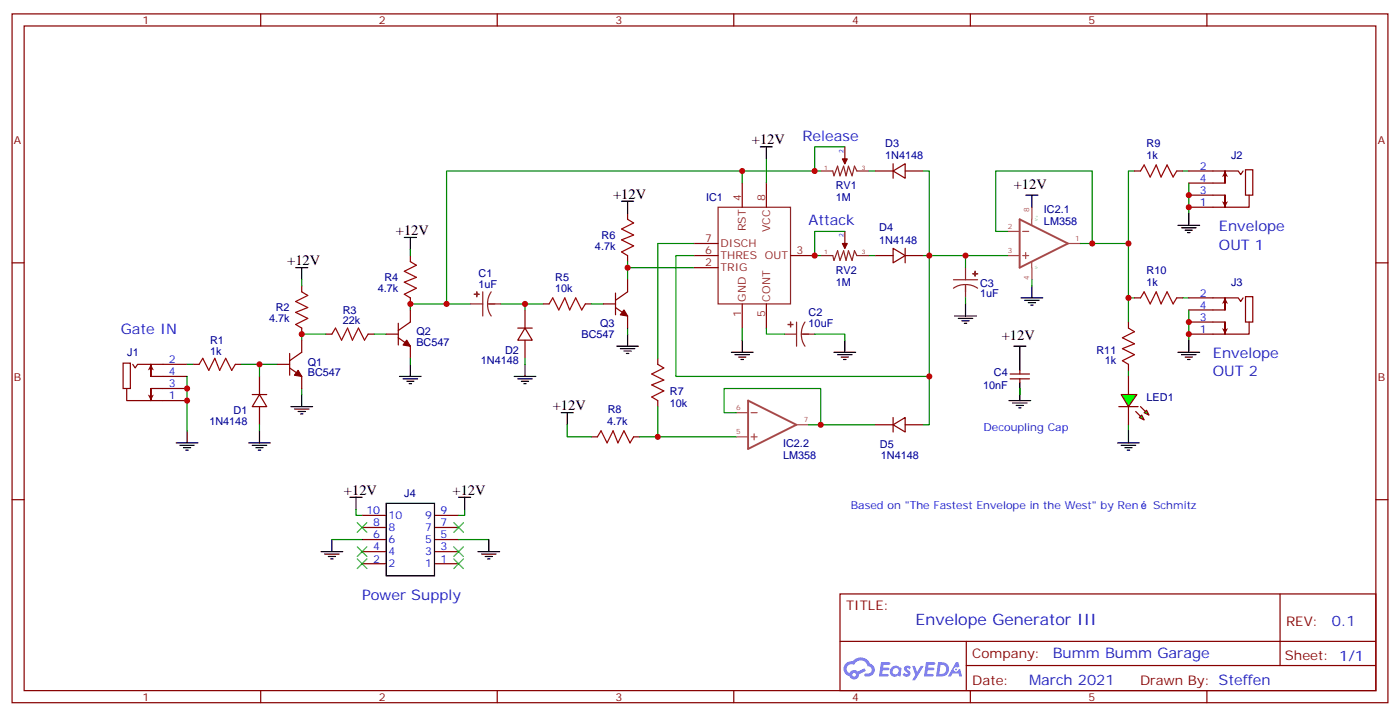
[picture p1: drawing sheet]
<svg xmlns="http://www.w3.org/2000/svg" width="409mm" height="209mm" viewBox="0 0 409 209" stroke-linecap="round" stroke-linejoin="round" font-family="sans-serif">
<path d="M44.1 106.4l.9 1.7-.9-.4-.9 .4z" fill="#870000"/>
<path d="M36 106h2.1v7.4h-2.1zM37 113.4v3.5h17.7M38.8 106.4l.7 1 .7-1h14.5M44.1 109.9v-3.5v3.5M44.1 113.4v3.5v-3.5M44.1 109.9h10.6M44.1 113.4h10.6" fill="none" stroke="#870000" stroke-width=".35"/>
<path d="M43.2 115.2l.9 .4 .9-.4-.9 1.7z" fill="#870000"/>
<path d="M119.9 76.4l1.8 1-3.5 1.8 3.5 1.8-3.5 1.4 3.5 1.7-3.5 1.8 1.7 1.1M183.4 64l1.8 1.1-3.5 1.8 3.5 1.7-3.5 1.4 3.5 1.8-3.5 1.8 1.7 1M88.2 85.2l1.8 1.1-3.6 1.7 3.6 1.8-3.6 1.4 3.6 1.8-3.6 1.7 1.8 1.1M97 97.5l1.1-1.7 1.7 3.5 1.8-3.5 1.4 3.5 1.8-3.5 1.7 3.5 1.1-1.8M160.5 88.7l1.1-1.7 1.7 3.5 1.8-3.5 1.4 3.5 1.8-3.5 1.7 3.5 1.1-1.8M58.2 106.4l1.1-1.8 1.7 3.5 1.8-3.5 1.4 3.5 1.8-3.5 1.7 3.5 1.1-1.7M174.6 127.5l1.1-1.7 1.7 3.5 1.8-3.5 1.4 3.5 1.8-3.5 1.7 3.5 1.1-1.8" fill="none" stroke="#a10000" stroke-width=".35"/>
<g fill="none" stroke="#870000" stroke-width=".35">
<path d="M217 53.4v7.1M224 53.4v7.1M246.9 42.9v3.5M255.8 49.9h5.3M261.1 49.9l3.5-2.1v4.2zM261.1 47.8v4.2M264.6 49.9h5.3M119.9 74.6v1.8M183.4 62.3v1.7M183.4 74.6v1.8M202.8 71.1h7.1M202.8 74.6h7.1"/>
<path d="M202.8 78.1h7.1M231.1 74.6h7M246.9 67.6v3.5M255.8 74.6h5.3M261.1 72.5l3.5 2.1-3.5 2.1zM264.6 74.6h5.3M264.6 72.5v4.2M88.2 83.4v1.8M88.2 95.8v1.7M95.2 97.5h1.8M107.6 97.5h1.8M119.9 87v1.7"/>
<path d="M151.3 95.8h4.3M153.5 95.8l2.1 3.5h-4.3zM153.5 90.5v5.3M153.5 99.3v5.3M158.7 88.7h1.8M171.1 88.7h1.8M217 88.7v7.1M224 88.7v7.1M56.4 106.4h1.8M68.8 106.4h1.8M73.7 115.2h4.3M75.8 115.2l2.2 3.5h-4.3z"/>
<path d="M75.8 109.9v5.3M75.8 118.7v5.3M329.8 109.9v5.3M329.8 118.7v5.3M172.9 127.5h1.7M185.2 127.5h1.8M255.8 124h5.3M261.1 124l3.5-2.1v4.2zM261.1 121.9v4.2M264.6 124h5.3"/>
</g>
<g fill="none" stroke="#000" stroke-width=".35">
<path d="M181.7 58.7h3.5M183.4 58.7v3.6M222.2 42.9h3.6M224 42.9v3.5M299.9 57h3.5M301.6 57v3.5M86.4 78.1h3.6M88.2 78.1v3.6M118.2 69.3h3.5M119.9 69.3v3.5M183.4 97.5v3.6M217 99.3v3.5"/>
<path d="M246.9 99.3v3.5M279 92.3h6.4M280.1 93h4.2M281.2 93.7h2.1M281.9 94.4h.7M282.2 88.7v3.6M298.4 87h6.4M299.5 87.7h4.2M300.6 88.4h2.1M301.3 89.1h.7M301.6 83.4v3.6M85 118.7h6.4"/>
<path d="M86.1 119.4h4.2M88.2 115.2v3.5M116.8 109.9h6.3M117.8 110.6h4.3M118.9 111.3h2.1M119.6 112h.7M119.9 106.4v3.5M150.3 109.9h6.3M151.3 110.6h4.3M152.4 111.3h2.1M153.1 112h.7M153.5 106.4v3.5"/>
<path d="M180.3 101.1h6.3M181.3 101.8h4.3M182.4 102.5h2.1M183.1 103.2h.7M213.8 102.8h6.3M214.8 103.5h4.3M215.9 104.2h2.1M216.6 105h.7M243.8 102.8h6.3M244.8 103.5h4.3M245.9 104.2h2.1M246.6 105h.7"/>
<path d="M51.5 129.3h6.4M52.6 130h4.2M53.6 130.7h2.1M54.3 131.4h.7M54.7 125.8v3.5M72.7 129.3h6.3M73.7 130h4.3M74.8 130.7h2.1M75.5 131.4h.7M75.8 125.8v3.5M87.1 120.1h2.2M87.8 120.8h.7"/>
<path d="M164 120.5h3.6M165.8 120.5v3.5M326.7 129.3h6.3M327.7 130h4.3M328.8 130.7h2.1M329.5 131.4h.7M329.8 125.8v3.5"/>
</g>
<g fill="none" stroke="#008700" stroke-width=".35">
<path d="M217 49.9v3.5M238.1 49.9h-107.6v38.8M269.9 49.9h1.7v60h-74v-35.3h5.2M119.9 72.8v1.8M183.4 76.4v5.3M183.4 78.1h19.4M269.9 74.6h24.7M294.6 67.6h-3.6v-17.7h28.3v21.2h-3.6M88.2 81.7v1.7M95.2 97.5h-7v1.8M109.4 97.5h3.5M137.6 88.7h-17.7v1.8"/>
<path d="M146.4 88.7h12.3M153.5 88.7v1.8M172.9 88.7h3.5M183.4 95.8v1.7M217 95.8v3.5M224 95.8v1.7h5.3M238.1 97.5h8.8v1.8M331.6 87h-1.8v7M54.7 109.9v15.9M54.7 106.4h1.7M70.6 106.4h10.5M75.8 106.4v3.5"/>
<path d="M88.2 113.4v1.8M153.5 104.6v1.8M271.6 109.9v14.1h-1.7M329.8 108.1v1.8M75.8 124v1.8M165.8 124v3.5h7.1M192.3 127.5h22.9M215.2 120.5h-3.5v-7.1h28.2v10.6h-3.5M239.9 124h15.9M329.8 124v1.8"/>
</g>
<g fill="none" stroke="#a64a4a" stroke-width=".35">
<path d="M294.6 74.6h3.4M294.6 67.6h3.4M298.9 74.6h1.8M298.9 67.6h1.8M299.8 73.7v1.8M301.6 64v1.7M301.6 76.5v1.6M301.6 60.5v3.5M301.6 78.2v3.5M312.3 71.1h3.4M215.2 127.5h3.5M215.2 120.5h3.5"/>
<path d="M219.5 127.5h1.8M219.5 120.5h1.8M220.4 126.6v1.8M232.9 124h3.5"/>
</g>
<path d="M298 64l14.2 7.1-14.2 7zM218.7 116.9l14.1 7.1-14.1 7.1z" fill="none" stroke="#a64a4a" stroke-width=".56"/>
<g fill="none" stroke="#8c2424" stroke-width=".35">
<path d="M239.9 49.9h3.5l.4 1.4 1-2.8 .7 2.8 1.1-2.8 .7 2.8 .7-2.8 1.1 2.8 .7-2.8 .7 1.4h3.5M246.9 46.4v1.4M209.9 60.5h21.2v28.2h-21.2zM239.9 74.6h3.5l.4 1.4 1-2.8 .7 2.8 1.1-2.8 .7 2.8 .7-2.8 1.1 2.8 .7-2.8 .7 1.4h3.5M246.9 71.1v1.4M282.2 78.1v3.6M229.3 97.5h3.5M232.8 94v7.1M234.2 97.5l.3 1.9 .8 1.7M234.2 97.5h3.9M235.3 94l-.8 1.7-.3 1.8M278.7 81.7h7.1"/>
<path d="M282.2 83.1l-1.8 .2-1.7 .8M282.2 83.1l1.9 .2 1.7 .8M282.2 83.1v3.9"/>
</g>
<g fill="#8c2424" stroke="#8c2424" stroke-width=".35">
<path d="M231.1 94v1.4z"/>
<path d="M230.4 94.7l1.4 .1z"/>
<path d="M284.3 79.9h1.5z"/>
<path d="M285 79.2v1.4z"/>
</g>
<g fill="#870000" stroke="#870000" stroke-width=".35">
<path d="M246.2 71.1h1.4l-.7 1.4z"/>
<path d="M246.2 46.4h1.4l-.7 1.4z"/>
</g>
<g fill="#0f0" stroke="#870000" stroke-width=".35">
<path d="M333 121.9l.7-.7 .7 1.4z"/>
<path d="M334.4 120.5l.7-.7 .7 1.4z"/>
</g>
<g fill="#870000" stroke="#870000" stroke-width=".35">
<path d="M332 120.1l1.4 1.4z"/>
<path d="M333.4 118.7l1.4 1.4z"/>
</g>
<path d="M327 118.7h5.7z" fill="#f00" stroke="#870000" stroke-width=".35"/>
<path d="M327.7 115.2h4.6l-2.5 3.5z" fill="#0f0" stroke="#870000" stroke-width=".35"/>
<path d="M331.6 49.9h-1.8v37.1M345.7 49.9h1.8M347.5 53.4v8.9M345.7 87h1.8M347.5 90.5v8.8" fill="none" stroke="#008700" stroke-width=".35"/>
<path d="M333.4 49.9l1-1.7 1.8 3.5 1.8-3.5 1.4 3.5 1.7-3.5 1.8 3.5 1.1-1.8M329.8 95.8l1.8 1-3.5 1.8 3.5 1.8-3.5 1.4 3.5 1.7-3.5 1.8 1.7 1.1M333.4 87l1-1.8 1.8 3.5 1.8-3.5 1.4 3.5 1.7-3.5 1.8 3.5 1.1-1.7" fill="none" stroke="#a10000" stroke-width=".35"/>
<path d="M331.6 49.9h1.8M344 49.9h1.7M329.8 94v1.8M331.6 87h1.8M344 87h1.7M329.8 106.4v1.7" fill="none" stroke="#870000" stroke-width=".35"/>
<path d="M344.3 65.8h6.4M345.4 66.5h4.2M346.4 67.2h2.1M347.1 67.9h.7M347.5 62.3v3.5M347.5 99.3v3.5M344.3 102.8h6.4M345.4 103.5h4.2M346.4 104.2h2.1M347.1 105h.7" fill="none" stroke="#000" stroke-width=".35"/>
<path d="M358.1 49.9l.9 1.8-.9-.5-.9 .5z" fill="#870000"/>
<path d="M347.5 49.9h14.4l.8 1.1 .7-1.1M347.5 53.4h10.6M347.5 57h10.6M358.1 53.4v-3.5v3.5M358.1 57v3.5v-3.5M364.1 49.6h2.1v7.4h-2.1zM365.1 57v3.5h-17.6" fill="none" stroke="#870000" stroke-width=".35"/>
<g fill="#870000">
<path d="M357.2 58.7l.9 .5 .9-.5-.9 1.8z"/>
<path d="M358.1 87l.9 1.7-.9-.4-.9 .4z"/>
</g>
<path d="M347.5 87h14.4l.8 1 .7-1M347.5 90.5h10.6M347.5 94h10.6M358.1 90.5v-3.5v3.5M358.1 94v3.5v-3.5M364.1 86.6h2.1v7.4h-2.1zM365.1 94v3.5h-17.6" fill="none" stroke="#870000" stroke-width=".35"/>
<path d="M357.2 95.8l.9 .4 .9-.4-.9 1.7z" fill="#870000"/>
<g fill="none" stroke="#008700" stroke-width=".35">
<path d="M224 46.4v7M246.9 42.9h-8.8v7h1.8M254 49.9h1.8M202.8 71.1h-10.5v33.5M246.9 67.6h-8.8v7h1.8M254 74.6h1.8M282.2 74.6v3.5M319.3 71.1h10.5M282.2 87v1.7M301.6 81.7v1.7M192.3 118.7v8.8h-5.3M298.1 113.4v1.8"/>
<path d="M97 157.5h8.8M104.1 148.7v1.8h1.7M134.1 157.5h8.8M135.8 148.7v1.8h-1.7"/>
</g>
<path d="M137.6 88.7h3.5M141.1 85.2v7.1M142.5 88.7l.3 1.9 .8 1.7M142.5 88.7h3.9M143.6 85.2l-.8 1.7-.3 1.8" fill="none" stroke="#8c2424" stroke-width=".35"/>
<g fill="#8c2424" stroke="#8c2424" stroke-width=".35">
<path d="M139.3 85.2l.1 1.4z"/>
<path d="M138.6 85.9h1.5z"/>
</g>
<path d="M192.3 106.4l1.7 1-3.5 1.8 3.5 1.7-3.5 1.5 3.5 1.7-3.5 1.8 1.8 1" fill="none" stroke="#a10000" stroke-width=".35"/>
<g fill="none" stroke="#870000" stroke-width=".35">
<path d="M3.5 4.1h402.2v201h-402.2zM7.1 7.6h395.1v194h-395.1zM76.2 4.1v3.5M145.3 4.1v3.5M214.5 4.1v3.5M283.6 4.1v3.5M352.8 4.1v3.5M3.5 76.7h3.6M402.2 76.7h3.5M192.3 104.6v1.8M192.3 116.9v1.8M295.3 110.6h5.6"/>
<path d="M295.3 109.2h5.6M298.1 108.1v1.1M298.1 110.6v1.1M3.5 145.9h3.6M105.8 150.5h7.1M105.8 154h7.1M105.8 157.5h7.1M127 150.5h7.1M127 154h7.1M127 157.5h7.1M402.2 145.9h3.5M105.8 161h7.1"/>
<path d="M105.8 164.6h7.1M127 161h7.1M127 164.6h7.1M245.5 173.4h156.7v28.2h-156.7zM374.2 173.4v20.9M245.6 187.2h156.4M282.4 194.3h119.6M282.4 187.2v14.1M76.2 201.6v3.5M145.3 201.6v3.5M214.5 201.6v3.5M283.6 201.6v3.5"/>
<path d="M352.8 201.6v3.5"/>
</g>
<g fill="none" stroke="#000" stroke-width=".35">
<path d="M294.9 116.9h6.4M296 117.7h4.2M296.3 101.1h3.6M297 118.4h2.2M297.7 119.1h.7M298.1 101.1v7M298.1 111.7v5.2M97 157.5v3.5M102.3 145.2h3.5M104.1 145.2v3.5M112.9 146.9h14.1v21.2h-14.1zM134.1 145.2h3.5"/>
<path d="M135.8 145.2v3.5M142.9 157.5v3.5M93.8 161h6.4M94.9 161.7h4.2M96 162.5h2.1M96.7 163.2h.7M139.7 161h6.3M140.8 161.7h4.2M141.8 162.5h2.1M142.5 163.2h.7"/>
</g>
<path d="M104.4 152.6l2.8 2.8M104.4 159.6l2.8 2.9M107.2 152.6l-2.8 2.8M107.2 159.6l-2.8 2.9M132.6 159.6l2.9 2.9M132.6 152.6l2.9 2.8M135.5 159.6l-2.9 2.9M135.5 152.6l-2.9 2.8M104.4 163.2l2.8 2.8M107.2 163.2l-2.8 2.8M132.6 163.2l2.9 2.8M135.5 163.2l-2.9 2.8" fill="none" stroke="#3c3" stroke-width=".35"/>
<g fill="#5487ff">
<path d="M264.5 194.6a1.22 1.22 0 0 1 1.7 .2l-.3 .6a.47 .47 0 0 0-.4-.4 .47 .47 0 0 0-.5 .2l.2 .2a1.14 1.14 0 0 1 .7 1.8 1.14 1.14 0 0 1-1.9 0l-.2-.2 .5-.6 .7 .4a.29 .29 0 0 0 .4-.2 .29 .29 0 0 0-.3-.3 1.04 1.04 0 0 1-.6-1.7z"/>
<path d="M257.5 193.3h2.4l.3 .2-.1 .5-1.8 .1-.2 .8h1.6l.3 .4-.4 .3h-1.6l-.1 1.1 1.7 .1 .2 .3-.2 .3-2.7 .1z"/>
<path d="M270.7 193.3h2.3l.4 .2-.2 .5-1.8 .1-.1 .8h1.5l.3 .4-.4 .3h-1.5l-.2 1.1 1.7 .1 .2 .3-.2 .3-2.6 .1z"/>
<path d="M279.4 193.3h.7l.3 1.3-.6 .3a.69 .69 0 0 0-1 .3 .69 .69 0 0 0 .5 .9 .69 .69 0 0 0 .8-.6l.5-.2 .6 2.2h-.8l-.2-.9h-1.7l-.5 .9h-.9z"/>
<path d="M266.6 194.4h.8l.6 1.8 1.1-1.8h.9l-2.5 4.2h-.9l.9-1.5z"/>
<path d="M274.2 193.3l-.6 4.2h1.4a2.11 2.11 0 0 0 2.4-2.1 2.11 2.11 0 0 0-2.5-2.1zM274.9 194.1a1.39 1.39 0 0 1 1.7 1.4 1.39 1.39 0 0 1-1.8 1.2h-.3z"/>
<path d="M260.5 194.9a1.54 1.54 0 0 0-.1 2.2 1.54 1.54 0 0 0 2.2 .1l.6 .3 .3-2.3-.2-.3h-.4a1.49 1.49 0 0 0-2.4 0zM260.8 195.9a.95 .95 0 0 1 1.9 0 .95 .95 0 0 1-1.9 0z"/>
<path d="M247.2 193.7a2.18 2.18 0 0 0 1.1 3.7 1.44 1.44 0 0 0 1.6 .9 1.44 1.44 0 0 0 1.2-1.5l2-1-.4-.7-2 1a1.47 1.47 0 0 0-2.4 .4 1.39 1.39 0 0 1-.6-1.9 1.39 1.39 0 0 1 2-.5 2.12 2.12 0 0 1 2.1-1.3 2.12 2.12 0 0 1 1.9 1.7 1.14 1.14 0 0 1 1.1 1.4 1.14 1.14 0 0 1-1.7 .7 .43 .43 0 0 0-.5 .4 .43 .43 0 0 0 .4 .5 1.98 1.98 0 0 0 2.6-1.3 1.98 1.98 0 0 0-1.3-2.5 3.1 3.1 0 0 0-5.2-.7l-.9 .2zM249.1 197a.55 .55 0 0 1 1.1 0 .55 .55 0 0 1-1.1 0z"/>
<circle cx="279.5" cy="195.4" r=".26"/>
</g>
<path d="M88.2 99.3v3.5l-3.5 2.5M112.9 97.5h3.5M116.4 98.6l3.5 2.5v3.5M116.4 94.4v6.3M119.9 90.5v3.5l-3.5 2.5M176.4 88.7h3.5M179.9 89.8l3.5 2.5v3.5M179.9 85.5v6.4M183.4 81.7v3.5l-3.5 2.5M81.1 106.4h3.6M84.7 107.4l3.5 2.5v3.5M84.7 103.2v6.3" fill="none" stroke="#870000" stroke-width=".35"/>
<g fill="#870000" stroke="#870000" stroke-width=".35">
<path d="M87.1 108.1l1.1 1.8-2.1-.4z"/>
<path d="M118.9 99.3l1 1.8-2.1-.4z"/>
<path d="M182.4 90.5l1 1.8-2.1-.4z"/>
</g>
<path d="M119.9 104.6v1.8" fill="none" stroke="#008700" stroke-width=".35"/>
<g fill="#c00">
<circle cx="54.7" cy="116.9" r=".88"/>
<circle cx="54.7" cy="113.4" r=".88"/>
<circle cx="75.8" cy="106.4" r=".88"/>
<circle cx="88.2" cy="97.5" r=".88"/>
<circle cx="119.9" cy="88.7" r=".88"/>
<circle cx="153.5" cy="88.7" r=".88"/>
<circle cx="183.4" cy="78.1" r=".88"/>
<circle cx="239.9" cy="124" r=".88"/>
<circle cx="192.3" cy="127.5" r=".88"/>
<circle cx="271.6" cy="74.6" r=".88"/>
<circle cx="271.6" cy="109.9" r=".88"/>
<circle cx="347.5" cy="60.5" r=".88"/>
<circle cx="347.5" cy="57" r=".88"/>
<circle cx="347.5" cy="97.5" r=".88"/>
<circle cx="347.5" cy="94" r=".88"/>
<circle cx="319.3" cy="71.1" r=".88"/>
<circle cx="329.8" cy="71.1" r=".88"/>
<circle cx="329.8" cy="87" r=".88"/>
<circle cx="238.1" cy="74.6" r=".88"/>
<circle cx="282.2" cy="74.6" r=".88"/>
<circle cx="217" cy="49.9" r=".88"/>
<circle cx="130.5" cy="88.7" r=".88"/>
<circle cx="238.1" cy="49.9" r=".88"/>
</g>
<text font-size="4.6" fill="#00f" x="267.6" y="182.4">Envelope Generator III</text>
<g font-size="4.2" fill="#00f">
<text x="234.6" y="41.1">Release</text>
<text x="236.4" y="65.8">Attack</text>
<text x="356.3" y="67.6">Envelope</text>
<text x="356.3" y="72.8">OUT 1</text>
<text x="35.3" y="97.5">Gate IN</text>
<text x="354.5" y="104.6">Envelope</text>
<text x="354.5" y="109.9">OUT 2</text>
<text x="105.8" y="175.2">Pow</text>
<text x="114.4" y="175.2">er Supply</text>
<text x="389.3" y="182.7">0.1</text>
<text x="307.7" y="192.2">Bumm Bumm Garage</text>
<text x="300.8" y="200">March 2021</text>
</g>
<g font-size="4.2">
<text x="219.8" y="42.2">+12V</text>
<text x="179.2" y="58">+12V</text>
<text x="296.3" y="55.2">+12V</text>
<text x="115.7" y="68.6">+12V</text>
<text x="84" y="77.4">+12V</text>
<text x="292.8" y="99.3">+12V</text>
<text x="161.6" y="119.8">+12V</text>
<text x="100.5" y="144.5">+12V</text>
<text x="132.3" y="144.5">+12V</text>
</g>
<g font-size="3.9" fill="#800">
<text x="247.3" y="178">TITLE:</text>
<text x="375.9" y="182.7">REV:</text>
<text x="284.2" y="192.2">Company:</text>
<text x="375.6" y="192.8">Sheet: 1/1</text>
<text x="284.2" y="199.8">Date:</text>
<text x="333.2" y="199.9">Draw</text>
<text x="343.4" y="199.9">n By: Steffen</text>
</g>
<g font-size="3.2" fill="#800">
<text x="41.6" y="7.1">1</text>
<text x="110.8" y="7.1">2</text>
<text x="179.9" y="7.1">3</text>
<text x="249.1" y="7.1">4</text>
<text x="318.2" y="7.1">5</text>
<text x="4.1" y="42.2">A</text>
<text x="402.7" y="42.2">A</text>
<text x="4.1" y="111.3">B</text>
<text x="402.7" y="111.3">B</text>
<text x="41.6" y="204.6">1</text>
<text x="110.8" y="204.6">2</text>
<text x="179.9" y="204.6">3</text>
<text x="249.1" y="204.6">4</text>
<text x="318.2" y="204.6">5</text>
</g>
<g font-size="3.2" fill="#000080">
<text x="258.8" y="46.4">1N4148</text>
<text x="258.8" y="42.9">D3</text>
<text x="335.1" y="46.4">1k</text>
<text x="335.1" y="42.9">R9</text>
<text x="359.8" y="46.4">J2</text>
<text x="206.4" y="58.7">IC1</text>
<text x="244.3" y="58.7">1M</text>
<text x="244.3" y="55.2">RV1</text>
<text x="305.2" y="65.8">LM358</text>
<text x="305.2" y="62.3">IC2.1</text>
<text x="175.9" y="69.7">R6</text>
<text x="257" y="71.1">1N4148</text>
<text x="257" y="67.6">D4</text>
<text x="173.9" y="72.8">4.7k</text>
<text x="112.4" y="82">R4</text>
<text x="139.9" y="81">C1</text>
<text x="162.3" y="82.1">R5</text>
<text x="244.3" y="83.4">1M</text>
<text x="244.3" y="79.9">RV2</text>
<text x="286.5" y="83.7">C3</text>
<text x="335.1" y="83.4">1k</text>
<text x="335.1" y="79.9">R10</text>
<text x="359.8" y="83.4">J3</text>
<text x="110.4" y="85.2">4.7k</text>
<text x="139.9" y="84.1">1uF</text>
<text x="162.3" y="85.2">10k</text>
<text x="286.5" y="86.8">1uF</text>
<text x="78.7" y="94">4.7k</text>
<text x="80.6" y="90.8">R2</text>
<text x="100.2" y="94.7">22k</text>
<text x="100.2" y="91.6">R3</text>
<text x="175.4" y="95.5">Q3</text>
<text x="236.4" y="95.4">10uF</text>
<text x="236.4" y="92.3">C2</text>
<text x="61.4" y="100.4">R1</text>
<text x="121.7" y="101.1">BC547</text>
<text x="121.7" y="97.9">Q2</text>
<text x="170" y="98.7">BC547</text>
<text x="37.2" y="104">J1</text>
<text x="61.4" y="103.5">1k</text>
<text x="90" y="106.7">Q1</text>
<text x="140.6" y="106.4">1N4148</text>
<text x="147.6" y="103.3">D2</text>
<text x="320.5" y="103.3">R11</text>
<text x="323" y="106.4">1k</text>
<text x="90" y="109.9">BC547</text>
<text x="287.3" y="113.4">10nF</text>
<text x="290.5" y="109.9">C4</text>
<text x="195.8" y="118.7">10k</text>
<text x="195.8" y="115.2">R7</text>
<text x="335.1" y="116.9">LED1</text>
<text x="61.2" y="124">1N4148</text>
<text x="68.3" y="120.9">D1</text>
<text x="177.4" y="124">4.7k</text>
<text x="177.6" y="120.5">R8</text>
<text x="228.9" y="130.5">IC2.2</text>
<text x="257.2" y="130.8">D5</text>
<text x="228.9" y="134">LM358</text>
<text x="257.5" y="134">1N4148</text>
<text x="118.2" y="145.2">J4</text>
</g>
<g font-size="3.2" fill="#00f">
<text x="350.8" y="53.1">4</text>
<text x="350.8" y="49.6">2</text>
<text x="350.8" y="56.6">3</text>
<text x="350.8" y="60.1">1</text>
<text x="350.8" y="86.6">2</text>
<text x="350.8" y="90.1">4</text>
<text x="350.8" y="93.7">3</text>
<text x="350.8" y="97.2">1</text>
<text x="49.4" y="106">2</text>
<text x="49.4" y="109.5">4</text>
<text x="49.4" y="113.1">3</text>
<text x="49.4" y="116.6">1</text>
<text x="287.5" y="125.8">Decoupling Cap</text>
<text x="248.7" y="148.7">Based on &quot;The Fastest Envelope in the West&quot; by Ren</text>
<text x="337.1" y="148.7">Schmitz</text>
<text x="107.1" y="150.1">10</text>
<text x="109.1" y="153.6">8</text>
<text x="113.6" y="151.5">10</text>
<text x="113.6" y="155">8</text>
<text x="124.3" y="151.5">9</text>
<text x="124.3" y="155">7</text>
<text x="128.8" y="150.1">9</text>
<text x="128.8" y="153.6">7</text>
<text x="109.1" y="157.2">6</text>
<text x="109.1" y="160.7">4</text>
<text x="113.6" y="158.6">6</text>
<text x="124.3" y="158.6">5</text>
<text x="128.8" y="157.2">5</text>
<text x="128.8" y="160.7">3</text>
<text x="109.1" y="164.2">2</text>
<text x="113.6" y="162.1">4</text>
<text x="113.6" y="165.6">2</text>
<text x="124.3" y="162.1">3</text>
<text x="124.3" y="165.6">1</text>
<text x="128.8" y="164.2">1</text>
</g>
<g font-size="3.2" fill="#8d2323">
<text x="216.6" y="58.7" transform="rotate(-90 216.6 58.7)">4</text>
<text x="223.7" y="58.7" transform="rotate(-90 223.7 58.7)">8</text>
<text x="206.1" y="70.7">7</text>
<text x="218" y="67.5" transform="rotate(-90 218 67.5)">RST</text>
<text x="225.1" y="67.8" transform="rotate(-90 225.1 67.8)">VCC</text>
<text x="206.1" y="74.3">6</text>
<text x="206.1" y="77.8">2</text>
<text x="210.6" y="72.1">DISCH</text>
<text x="210.6" y="75.7">THRES OUT</text>
<text x="232.8" y="74.3">3</text>
<text x="210.6" y="79.2">TRIG</text>
<text x="218" y="88" transform="rotate(-90 218 88)">GND</text>
<text x="225.1" y="88" transform="rotate(-90 225.1 88)">CONT</text>
<text x="216.6" y="92.5" transform="rotate(-90 216.6 92.5)">1</text>
<text x="223.7" y="92.5" transform="rotate(-90 223.7 92.5)">5</text>
</g>
<g font-size="2.1" fill="#a54b4b">
<text x="300.9" y="61.9" transform="rotate(-90 300.9 61.9)">8</text>
<text x="294.6" y="66.9">2</text>
<text x="314.3" y="70.4">1</text>
<text x="294.6" y="73.9">3</text>
<text x="300.9" y="81.6" transform="rotate(-90 300.9 81.6)">4</text>
<text x="215.2" y="119.8">6</text>
<text x="234.9" y="123.3">7</text>
<text x="215.2" y="126.8">5</text>
</g>
<g font-size="1.8" fill="#00f">
<text x="246.6" y="44.6" transform="rotate(-90 246.6 44.6)">2</text>
<text x="246.6" y="69.3" transform="rotate(-90 246.6 69.3)">2</text>
</g>
<g font-size="1.8" fill="#8d2323">
<text x="240.9" y="49.6">1</text>
<text x="251.9" y="49.6">3</text>
<text x="240.9" y="74.3">1</text>
<text x="251.9" y="74.3">3</text>
</g>
<g font-size="1.1" fill="#4ba54b">
<text x="303.3" y="64.5" transform="rotate(-90 303.3 64.5)">V+</text>
<text x="303.3" y="78.6" transform="rotate(-90 303.3 78.6)">V-</text>
</g>
</svg>
